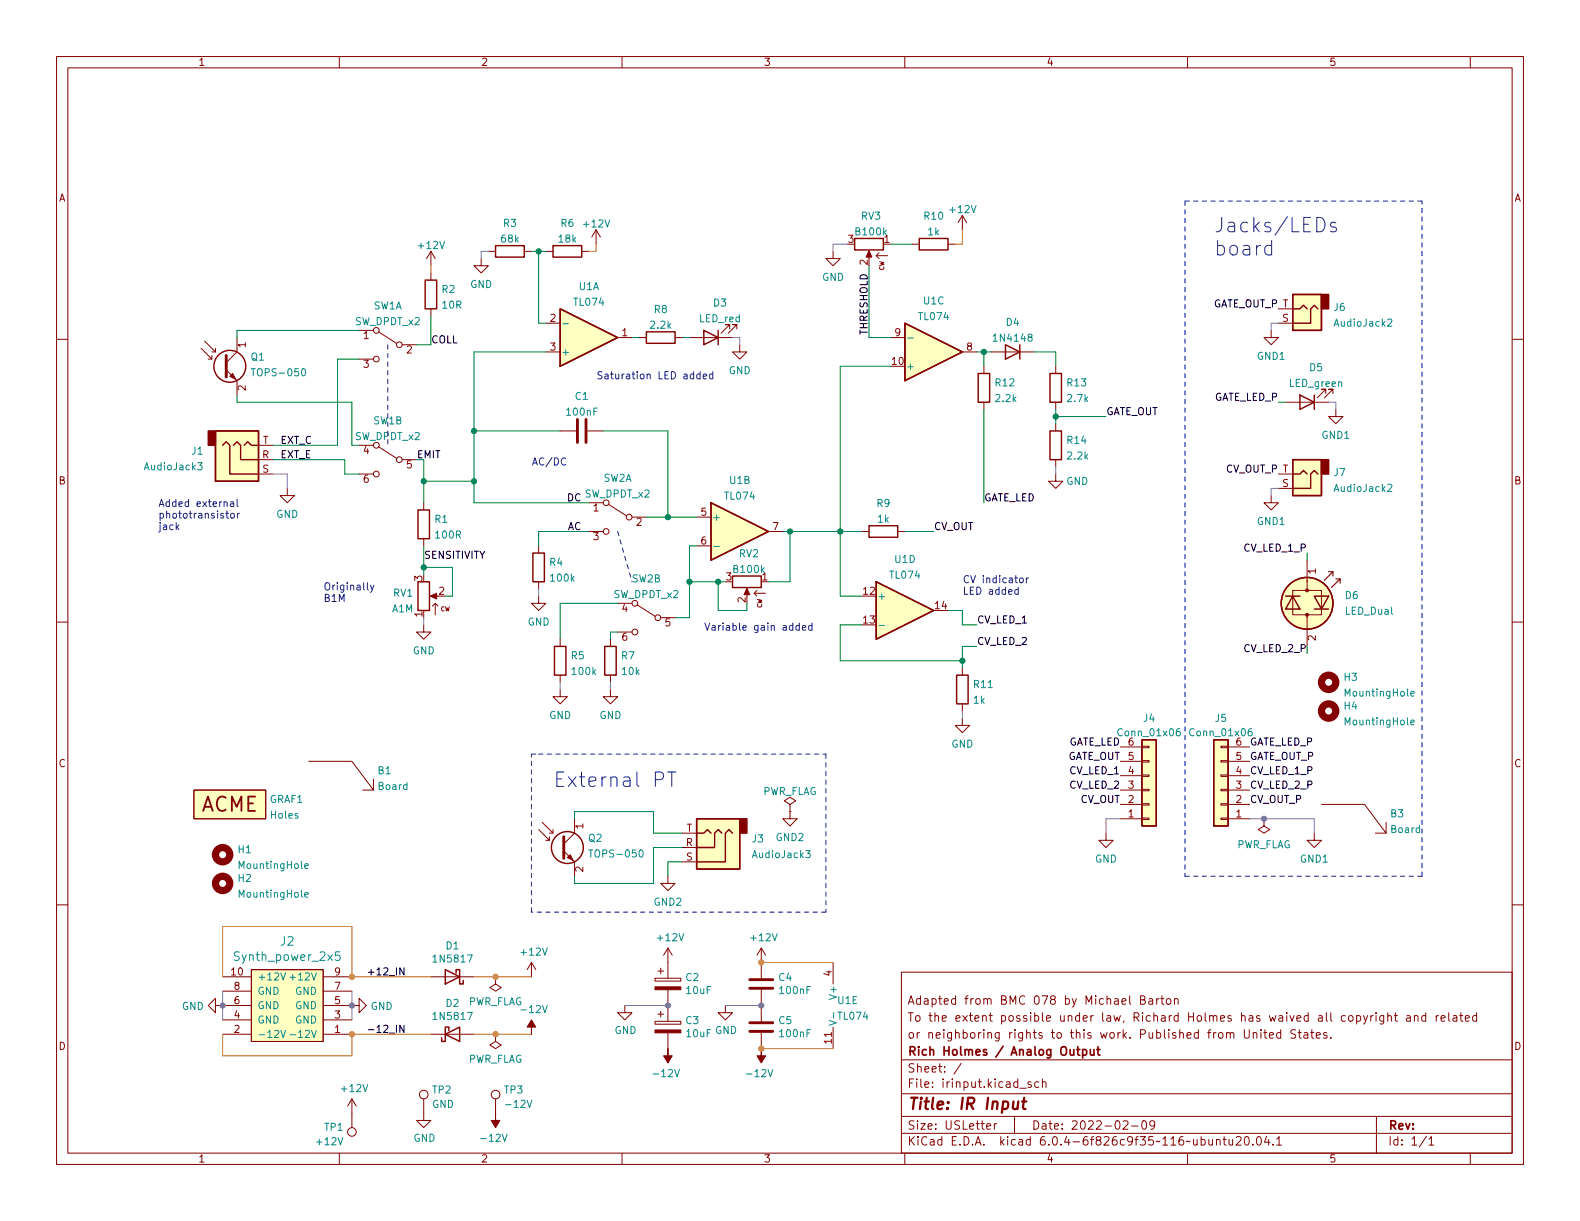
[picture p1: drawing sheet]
<svg xmlns="http://www.w3.org/2000/svg" width="279mm" height="216mm" viewBox="0 0 279 216" stroke-linecap="round" stroke-linejoin="round" font-family="sans-serif">
<g fill="none" stroke="#840000" stroke-width=".18">
<path d="M10 10h259.4v195.9h-259.4zM12 12h255.4v191.9h-255.4zM60 10v2M110 10v2M160 10v2M210 10v2M260 10v2M170.2 38.1l.7 1.3M170.2 38.1v2.5M170.2 38.1l-.8 1.3M10 60h2M41.9 59.7v2.5l-1.9 1.9"/>
<path d="M63.5 58.4h2.5M66.9 58.7l3.2 2M76.2 44.5v2.5M76.2 48.3v1.2M76.2 54.6v1.3M76.2 44.5l-.8 1.2M76.2 44.5l.8 1.2M85.1 45.7v1.3h1.3l-1.3 1.3-1.3-1.3h1.3M86.4 44.5h1.2M92.7 44.5h1.3M96.5 57.2h2.6M96.5 44.5h1.3"/>
<path d="M102.9 44.5h1.2M105.4 40.6l-.8 1.3M105.4 40.6v2.6M105.4 40.6l.8 1.3M109.2 59.7h2.6M113 59.7h1.3M119.4 59.7h1.2M121.9 59.7h7.6M129 58.2v-.8h-.7h.7l-1.5 1.5M130.3 58.2v-.8h-.8h.8l-1.5 1.5M147.3 44.5v1.2h-1.3l1.3 1.3 1.3-1.3h-1.3M153.7 44.7v1"/>
<path d="M154.9 45.2h2.1M155.4 44.7l-.5 .5 .5 .5M157.5 59.7h2.5M161.3 43.2h1.3M167.6 43.2h1.3M224.8 58.4v1.3h-1.3l1.3 1.3 1.3-1.3h-1.3M226.1 57.2h2.5M226.1 54.6h2.5M267.4 60h2M35.6 61.6l1.9 1.9v-.6M36.2 60.3l1.9 1.9v-.6M36.8 63.5h.7"/>
<path d="M37.5 62.2h.6M40 65.4l1.9 1.9v2.6M45.7 78.7h2.6M63.5 63.5h2.5M63.5 78.7h2.5M66.9 79l3.2 2M71.1 61h2.6M96.5 62.2h2.6M99.1 76.2h2.8M103.9 76.2h2.8M130.8 61v1.2h1.3l-1.3 1.3-1.3-1.3h1.3M170.2 62.2h2.5"/>
<path d="M174 64.8v1.2M174 71.1v1.3M175.3 62.2h7.6M186.7 64.8v1.2M186.7 71.1v1.3M186.7 74.9v1.3M227.3 71.1h7.6M234.4 69.6v-.8h-.7h.7l-1.5 1.6M235.7 69.6v-.8h-.8h.8l-1.5 1.6M236.2 72.4v1.3h-1.3l1.3 1.2 1.3-1.2h-1.3M45.7 81.3h2.6M45.7 83.8h2.6"/>
<path d="M50.8 86.4v1.2h1.3l-1.3 1.3-1.3-1.3h1.3M63.5 83.8h2.5M71.1 81.3h2.6M74.9 88.9v1.3M74.9 95.3v1.2M95.2 96.5v1.3M104.1 94h2.6M104.1 88.9h2.6M107.6 89.2l3.1 2M111.8 91.4h2.5M123.2 91.4h2.5M123.2 96.5h2.5"/>
<path d="M135.9 94h2.5M152.4 94h1.3M158.7 94h1.3M186.7 83.8v1.3h1.3l-1.3 1.3-1.3-1.3h1.3M186.7 81.3v1.3M224.8 87.6v1.3h-1.3l1.3 1.3 1.3-1.3h-1.3M226.1 83.8h2.5M226.1 86.4h2.5M231.1 99.1v3.8M10 110h2M74.9 110.5v1.3h1.3l-1.3 1.2-1.2-1.2h1.2M76.5 107.2l.5-.5 .5 .5"/>
<path d="M76.5 105.4h1M77 106.7v2M95.2 105.4v1.3h1.3l-1.3 1.3-1.2-1.3h1.2M95.2 102.9v1.2M99.1 113v1.3M99.1 119.4v1.3M107.9 113v1.3M107.9 119.4v1.3M109.2 106.7h2.6M109.2 111.8h2.6M112.6 106.9l3.2 2.1M116.8 109.2h2.6"/>
<path d="M132.1 104.4v1M133.3 104.9h2.1M133.9 104.4l-.6 .5 .6 .5M170.2 118.1v1.3M228.6 104.4h5.1v4.3h-5.1zM231.1 108.7v5.6M267.4 110h2M34.3 139.7h12.7v5.1h-12.7zM54.6 134.6h7.6l3.8 5.1v-1.9M64.1 139.7h1.9M99.1 121.9v1.3h1.2l-1.2 1.3-1.3-1.3h1.3M107.9 121.9v1.3h1.3l-1.3 1.3-1.2-1.3h1.2"/>
<path d="M170.2 127v1.3h1.2l-1.2 1.2-1.3-1.2h1.3M170.2 124.5v1.2M198.1 139.7h3.8M198.1 137.2h3.8M198.1 134.6h3.8M198.1 132.1h3.8M201.9 132h1.3v.2h-1.3zM201.9 134.5h1.3v.2h-1.3zM201.9 137h1.3v.3h-1.3zM201.9 139.6h1.3v.2h-1.3zM215.9 132h1.3v.2h-1.3zM215.9 134.5h1.3v.2h-1.3z"/>
<path d="M215.9 137h1.3v.3h-1.3zM215.9 139.6h1.3v.2h-1.3zM217.2 139.7h3.8M217.2 137.2h3.8M217.2 134.6h3.8M217.2 132.1h3.8M10 160h2M95.2 146.7l2 1.9v-.6M95.9 145.4l1.9 1.9v-.6M96.5 148.6h.7M97.2 147.3h.6M99.7 150.5l1.9 1.9v2.5"/>
<path d="M101.6 144.8v2.5l-1.9 1.9M118.1 154.9v1.3h1.3l-1.3 1.3-1.3-1.3h1.3M120.6 149.9h2.6M120.6 152.4h2.6M120.6 147.3h2.6M139.7 143.5v1.3h1.3l-1.3 1.3-1.3-1.3h1.3M139.7 142.2l1-.6-1-.6-1 .6 1 .6v1.3M139.7 143.5h.1M195.6 147.3v1.3h1.2l-1.2 1.3-1.3-1.3h1.3M198.1 144.8h3.8M198.1 142.2h3.8M201.9 142.1h1.3v.3h-1.3z"/>
<path d="M201.9 144.7h1.3v.2h-1.3zM215.9 142.1h1.3v.3h-1.3zM215.9 144.7h1.3v.2h-1.3zM217.2 144.8h3.8M217.2 142.2h3.8M223.5 144.8v1.3l1 .6-1 .6-1-.6 1-.6M223.5 144.8h.1M232.4 147.3v1.3h1.3l-1.3 1.3-1.3-1.3h1.3M233.7 142.2h7.6l3.8 5.1v-1.9M243.2 147.3h1.9M267.4 160h2M38.1 177.8v-1.3l-1.3 1.3 1.3 1.3v-1.3h6.3"/>
<path d="M39.4 172.7h5M39.4 175.3h5M44.4 171.5h12.7v12.7h-12.7zM57.1 177.8h6.4v1.3l1.3-1.3-1.3-1.3v1.3M57.1 172.7h5.1M57.1 175.3h5.1M76.2 172.7h7.6M87.6 172.7v1.3l-1 .6 1 .7 1-.7-1-.6M87.6 172.7h.1M94 170.2l-.8 1.3M94 170.2v2.5M94 170.2l.7 1.3"/>
<path d="M110.5 177.8v1.3h1.3l-1.3 1.2-1.3-1.2h1.3M115.8 173h4.6v.5h-4.6zM116.3 171.7h1M116.3 179.3h1M116.8 171.2v1M116.8 178.8v1M118.1 167.6v5.4M118.1 175v5.6M118.1 167.6l-.8 1.3M118.1 167.6l.8 1.3M128.3 177.8v1.3h1.2l-1.2 1.2-1.3-1.2h1.3M134.6 167.6l-.7 1.3"/>
<path d="M134.6 167.6v5.4M134.6 175v5.6M134.6 167.6l.8 1.3M147.3 170.2v3.8M159.4 171.9h108v32h-108zM201.7 176.8l.6-.1 .2-.2-.2-.3-.6-.1v1.5h.6l.2-.3a.39 .39 0 0 0-.3-.5M203.2 176.6h.6v1M203.8 176.9l-.5 .1a.29 .29 0 0 0-.2 .3 .29 .29 0 0 0 .2 .3l.5-.1M204.5 176.6v1M205 176.6h-.3l-.2 .3M205.3 176.6h.5M205.5 176.1v1.3l.3 .2"/>
<path d="M206.4 176.6h.4l.2 .3v.4l-.2 .3-.4-.1-.1-.2v-.4zM207.7 176.7l.2-.1h.4v1M207.7 176.6v1M241.1 179.6l.4 1M241.8 179.6l-.5 1.3-.2 .2M242.4 179.6v1M242.8 179.6h-.3l-.1 .3M243.3 179.1v.1M243.3 179.6v1M244.7 179.6v1.2l-.3 .3-.4-.1M244.7 179.6h-.4l-.3 .3v.4l.1 .2h.6M245.4 179.7l.2-.1h.4v1"/>
<path d="M245.4 179.1v1.5M246.5 179.6h.6M246.8 179.1v1.3l.3 .2M248.8 179.6h.5l.1 1M249.4 179.9l-.5 .1a.29 .29 0 0 0-.2 .3 .29 .29 0 0 0 .2 .3l.5-.1M250.1 179.7l.2-.1h.4l.1 1M250.1 179.6v1M252.1 179.6h-.4l-.3 .3v.4l.1 .2h.6M252.1 179.1v1.5M254 179.6v1M254.4 179.6h-.3l-.1 .3M256.2 179.1v1.3l.2 .2"/>
<path d="M257 179.6h.5l.1 1M257.6 179.9l-.5 .1a.29 .29 0 0 0-.2 .3 .29 .29 0 0 0 .2 .3l.5-.1M258.1 179.6h.6M258.3 179.1v1.3l.4 .2M261.1 179.6h-.4l-.3 .3v.4l.1 .2h.6M261.1 179.1v1.5M39.4 182.9h5M39.4 180.3h5M57.1 182.9h5.1M57.1 180.3h5.1M62.2 194.3v5.1M62.2 194.3l-.7 1.3"/>
<path d="M62.2 194.3l.8 1.3M74.9 194.3v3.8h1.3l-1.3 1.3-1.2-1.3h1.2M76.2 182.9h7.6M87.6 182.9v1.3l-1 .6 1 .6 1-.6-1-.6M87.6 182.9h.1M87.6 194.3v2.6M115.8 180.6h4.6v.5h-4.6zM118.1 182.6v2.8M134.6 182.6v2.8M147.3 181.6v3.8M159.4 197.4h108M159.4 193.4h108"/>
<path d="M159.4 187.4h108M170 188l-1.3 1.9M174.5 199.2l.7-.2-.1-.3h-.4l-.2 .2v.7h.6M175.8 198.7v1M176.3 198.7h-.3l-.2 .3M179.4 197.4v3M180.3 192.4h1.2M182.3 191.4l-.3-.1-.2 .2v.2l.5 .2v.3h-.5M183.7 191.4l-.4-.1-.3 .3v.4l.1 .2h.6M184.3 191.4l.2-.1 .4 .1 .1 .9M184.3 190.8v1.5M198.6 198.3l.6-.1 .2 .1 .1 .3-1 1.1h1"/>
<path d="M200.1 199.1h1.2M202.1 198.2h.2a.81 .81 0 0 1 .5 .6 .81 .81 0 0 1-.3 .8l-.1 .1a.81 .81 0 0 1-.6-.6 .81 .81 0 0 1 .3-.9zM204.2 198.8l-.3 .3-.4-.1-.2-.2 .2-.6h.4l.2 .1a.99 .99 0 0 1-.3 1.4h-.3M220 182.1v1.2l.3 .3 .5-.1 .1-.2v-1.2M221.6 182.7l.2-.1h.4l.1 1M221.6 182.6v1M223 182.1v.1M223 182.6v1M223.5 182.6h.5M223.7 182.1v1.3l.3 .2M224.5 183.1l.7-.2-.1-.3h-.4l-.2 .2v.7h.6M226.5 182.6h-.5l-.2 .3v.4l.1 .2h.6"/>
<path d="M226.5 182.1v1.5M229.1 182.2l-.6-.1-.2 .3 .1 .3 .6 .3v.4l-.2 .2-.5-.1M229.5 182.6h.6M229.8 182.1v1.3l.3 .2M230.6 182.6h.6l.1 1M231.3 182.9l-.5 .1a.29 .29 0 0 0-.3 .3 .29 .29 0 0 0 .3 .3l.5-.1M231.8 182.6h.5M232 182.1v1.3l.3 .2M232.8 183.1l.7-.2-.1-.3h-.4l-.2 .2v.7h.6M234.6 182.6h-.3l-.3 .2 .1 .2 .5 .2v.3h-.6M235.3 183.4v.2M243.4 197.4v6.5"/>
<path d="M254.8 180.1l.7-.2v-.3h-.5l-.2 .2 .1 .7h.6M259.1 180.1l.7-.2v-.3h-.5l-.2 .2 .1 .7h.6M60 203.9v2M110 203.9v2M159.4 200.4h108M160 203.9v2M210 203.9v2M215.1 201.6l.2-.1h.4l.1 1M215.1 201.5v1M216.3 201.5h.5M216.5 201v1.3l.3 .2M217.3 201.5l.1 .9 .4 .1 .2-.2"/>
<path d="M218 201.5v1M218.6 201.1l.6-.1 .2 .1 .1 .3-1 1.1h1M220.2 201.1l.2-.1a.81 .81 0 0 1 .6 .6 .81 .81 0 0 1-.3 .8l-.2 .1a.81 .81 0 0 1-.3-1.4zM221.5 202.3v.2M222.4 201h.1a.81 .81 0 0 1 .6 .6 .81 .81 0 0 1-.3 .8l-.1 .1a.81 .81 0 0 1-.6-.6 .81 .81 0 0 1 .3-.9zM224 200.9l-.4 1.1h.9M224.3 201.5v1M225.1 202.3v.2M225.8 201.4l.4-.4v1.5M225.8 202.5h.8M252.3 200.9l-1.3 1.9M252.7 201.4l.4-.4v1.5"/>
<path d="M252.7 202.5h.8M260 203.9v2"/>
<circle cx="66.5" cy="58.4" r=".51"/>
<circle cx="66.5" cy="63.5" r=".51"/>
<circle cx="66.5" cy="78.7" r=".51"/>
<circle cx="70.6" cy="61" r=".51"/>
<circle cx="66.5" cy="83.8" r=".51"/>
<circle cx="70.6" cy="81.3" r=".51"/>
<circle cx="107.2" cy="94" r=".51"/>
<circle cx="107.2" cy="88.9" r=".51"/>
<circle cx="111.3" cy="91.4" r=".51"/>
<circle cx="112.3" cy="111.8" r=".51"/>
<circle cx="112.3" cy="106.7" r=".51"/>
<circle cx="116.3" cy="109.2" r=".51"/>
<circle cx="74.9" cy="193.5" r=".76"/>
<circle cx="87.6" cy="193.5" r=".76"/>
<circle cx="62.2" cy="200.2" r=".76"/>
</g>
<path d="M179.2 194.8v1.2a.57 .57 0 0 0 .7-.1M180.1 194.8l-.2 1.3M180.7 194.8h.8M181.1 194.1l-.2 1.7 .1 .2 .3 .1" fill="none" stroke="#840000" stroke-width=".4"/>
<path d="M190.4 185.6h.6M190.6 185.1v1.3l.4 .2M191.5 185.7l.4-.1 .3 .3v.4l-.2 .2h-.5M191.5 185.6v1.5M192.8 185.6l.1 .9 .3 .1 .3-.2M193.5 185.6v1M194 185.6h.5M194.2 185.1v1.3l.3 .2" fill="none" stroke="#840000" stroke-width=".3"/>
<g fill="none" stroke="#840000" stroke-width=".25">
<path d="M75.2 49.5h2v5.1h-2zM87.6 43.4h5.1v2.1h-5.1zM97.8 43.4h5.1v2.1h-5.1zM99.1 54.6l10.1 5.1-10.1 5.1zM114.3 58.7h5.1v2h-5.1zM124.5 58.4l2.5 1.3-2.5 1.3zM127 58.4v2.6M151.1 42.2h5.1v2h-5.1zM160 57.2l10.2 5-10.2 5.1zM162.6 42.2h5v2h-5zM228.6 52.1h5.1v6.3h-5.1zM228.6 54.6h1.3l.6-.6 .6 .6"/>
<path d="M233 54.6l-.6-.6-.6 .6v2.6h-3.2M38.1 76.2h7.6v8.9h-7.6zM39.4 78.7l.6-.6 .6 .6v5.1h5.1M41.3 78.7l.6-.6 .6 .6v2.6h3.2M43.2 78.7l.6-.6 .6 .6h1.3M173 66h2v5.1h-2zM177.8 61l2.5 1.2-2.5 1.3zM180.3 61v2.5M185.7 66h2v5.1h-2zM185.7 76.2h2v5.1h-2zM229.9 69.9l2.5 1.2-2.5 1.3zM232.4 69.9v2.5"/>
<path d="M73.9 90.2h2v5.1h-2zM94.2 97.8h2.1v5.1h-2.1zM125.7 88.9l10.2 5.1-10.2 5.1zM153.7 93h5v2h-5zM228.6 81.3h5.1v6.3h-5.1zM228.6 83.8h1.3l.6-.6 .6 .6M233 83.8l-.6-.6-.6 .6v2.6h-3.2M73.9 102.9h2v5.1h-2zM98 114.3h2.1v5.1h-2.1zM106.9 114.3h2.1v5.1h-2.1zM129.5 101.9h5.1v2h-5.1zM154.9 102.9l10.2 5.1-10.2 5z"/>
<path d="M169.2 119.4h2v5.1h-2zM227.3 105.4h2.6M228.6 105.4l1.3 2.3h-2.6zM232.4 105.4h2.5l-1.2 2.3zM232.4 107.7h2.5M201.9 130.8h2.6v15.3h-2.6zM214.6 130.8h2.6v15.3h-2.6zM123.2 144.8h7.6v8.9h-7.6zM123.2 147.3h1.3l.6-.6 .6 .6M127.6 147.3l-.6-.6-.6 .6v2.6h-3.2M129.5 147.3l-.6-.6-.6 .6v5.1h-5.1M78.7 171.5l2.6 1.2-2.6 1.3z"/>
<path d="M80.6 172.1v-.6h.7v2.5h.6v-.6M78.7 182.9l2.6-1.3v2.6zM79.4 182.2v-.6h-.7v2.6h-.6v-.7"/>
<circle cx="40.6" cy="64.8" r="2.82"/>
<circle cx="231.1" cy="106.7" r="4.6"/>
<circle cx="100.3" cy="149.9" r="2.82"/>
</g>
<g fill="#ffffc2" stroke="#ffffc2" stroke-width=".18">
<path d="M123.2 144.8h7.6v8.9h-7.6z"/>
<path d="M125.7 88.9l10.2 5.1-10.2 5.1z"/>
<path d="M228.6 52.1h5.1v6.3h-5.1z"/>
<path d="M214.6 130.8h2.6v15.3h-2.6z"/>
<path d="M201.9 130.8h2.6v15.3h-2.6z"/>
<path d="M44.4 171.5h12.7v12.7h-12.7z"/>
<path d="M34.3 139.7h12.7v5.1h-12.7z"/>
<path d="M160 57.2l10.2 5-10.2 5.1z"/>
<path d="M99.1 54.6l10.1 5.1-10.1 5.1z"/>
<path d="M38.1 76.2h7.6v8.9h-7.6z"/>
<path d="M154.9 102.9l10.2 5.1-10.2 5z"/>
<path d="M228.6 81.3h5.1v6.3h-5.1z"/>
<circle cx="231.1" cy="106.7" r="4.6"/>
</g>
<g fill="#840000" stroke="#840000" stroke-width=".25">
<path d="M130.8 144.8h1.3v2.5h-1.3z"/>
<path d="M233.7 52.1h1.2v2.5h-1.2z"/>
<path d="M36.8 76.2h1.3v2.5h-1.3z"/>
<path d="M233.7 81.3h1.2v2.5h-1.2z"/>
</g>
<g fill="none" stroke="#008484" stroke-width=".18">
<path d="M99.6 57.2h.9M160.5 59.8h1M245.4 56.5l.5-.1 .2 .4-.8 .9h.8M44.4 65.2h.7M53.4 65.3l.2-.1a.68 .68 0 0 1 .5 .6 .68 .68 0 0 1-.5 .7l-.2-.2-.1-.3zM35 81.8h.7l-.4 .5 .4 .1v.6l-.2 .1-.5-.1M126.2 96.6h1M245.4 85.7l.5-.1 .2 .4-.8 .9h.8M155.4 110.6h1M208.6 128.8l-.4 .1a.85 .85 0 0 0 0 1.2l.5-.1v-.4l-.2-.3h-.3l-.2 .3M221.3 128.8l-.4 .1a.85 .85 0 0 0 0 1.2l.5-.1v-.4l-.2-.3h-.3l-.2 .3M249.5 122.7l.6-.2-.1-.2-.3-.1-.2 .2v.6h.5"/>
<path d="M249.5 127.7l.6-.1-.1-.2-.3-.1-.2 .2v.6h.5M53.9 153.1l.6-.1-.1-.2-.3-.1-.2 .2 .1 .6h.4M53.9 158.2l.6-.1-.1-.2-.3-.1-.2 .2 .1 .6h.4M104.1 150.3h.7M113.1 150.4l.2-.1a.68 .68 0 0 1 .4 .6 .68 .68 0 0 1-.4 .7l-.2-.2-.1-.3zM142.5 150.4h.8l-.5 .5 .4 .1v.5l-.2 .2-.5-.2M49.7 172l.4 1.3 .4-1.3M51.3 172.8h.9M60.1 168.3h-.7l-.1 .7 .2-.1 .5 .1 .2 .2-.1 .5-.2 .1-.6-.1M147.4 179v1M49.7 182.2l.4 1.3 .4-1.3M51.3 183h.9"/>
<path d="M146.6 180.4l1.3 .5-1.3 .4"/>
</g>
<g fill="none" stroke="#840000" stroke-width="1.3">
<circle cx="234.9" cy="125.7" r="1.27"/>
<circle cx="234.9" cy="120.6" r="1.27"/>
<circle cx="39.4" cy="151.1" r="1.27"/>
<circle cx="39.4" cy="156.2" r="1.27"/>
</g>
<g fill="#840000" stroke="#840000" stroke-width=".18">
<path d="M132.1 104l.5 1.2h-1z"/>
<path d="M134.6 185.4v1.3h.8l-.8 1.3-.7-1.3h.7z"/>
<path d="M153.7 44.3l.5 1.2h-1z"/>
<path d="M94 180.3l.7 1.3h-.7v1.3v-1.3h-.8z"/>
<path d="M115.8 174.5h4.6v.5h-4.6z"/>
<path d="M115.8 182.1h4.6v.5h-4.6z"/>
<path d="M231.1 102.6v1.8z"/>
<path d="M40.6 66.5l.5-.5 .6 1.1z"/>
<path d="M87.6 196.9v1.2h.8l-.8 1.3-.7-1.3h.7z"/>
<path d="M76.1 105.4l1.1-.5v1z"/>
<path d="M100.3 151.6l.5-.5 .5 1z"/>
<path d="M118.1 185.4v1.3h.8l-.8 1.3-.8-1.3h.8z"/>
<circle cx="231.1" cy="108.7" r=".25"/>
<circle cx="231.1" cy="104.4" r=".25"/>
</g>
<path d="M40 62.9v3.8M102.1 74.2v4M103.6 74.2v4M99.7 148v3.8M132.6 174.8h4.1M132.6 173.2h4.1M132.6 182.4h4.1M132.6 180.8h4.1" fill="none" stroke="#840000" stroke-width=".51"/>
<path d="M234.9 101.1h.8M235.7 101.9v-.8l-1.5 1.5M236.2 102.4h.8M237 103.1v-.7l-1.5 1.5" fill="none" stroke="#840000" stroke-width=".2"/>
<path d="M71.4 171.1v1.3l-.7-1.3v1.3M71.4 181.3v1.3l-.7-1.3v1.3" fill="none" stroke="#000" stroke-width=".18"/>
<g fill="none" stroke="#0000c2" stroke-width=".18">
<path d="M236.2 39.4l-.6-.1-.3 .4 .1 .3 .8 .3 .2 .2-.2 .4-.2 .1-.7-.1M224.9 43.5l-.8-.1-.4 .5v.7l.2 .4 .2 .1 .8-.1M224.9 42.5v2.6M123.8 66.2l-.4-.1-.2 .3 .1 .5h.5M123.8 65.7v1.3M124.4 66.6l.6-.2-.1-.2-.4-.1-.1 .2v.6h.5M126 66.2l-.3-.1-.3 .3 .2 .5h.4M126 65.7v1.3M39.9 90.8h.5M40.1 90.3v1.1l.3 .2M40.8 88.8h.5v.8M40.9 90.8h.3l.2 .2v.4l-.2 .2h-.3l-.1-.2z"/>
<path d="M41.3 89l-.4 .1-.2 .2 .2 .3 .4-.1M41.9 88.3v1.1l.2 .2M42 90.8v.8M42.3 90.8l-.3 .2M100 81.1a.6 .6 0 0 0-.8 .4 .6 .6 0 0 0 .6 .7l.2-.1M65 103v1.1l.1 .2M65.5 103.5l.3 .8M66.1 103.5l-.4 1.1-.2 .1M141.3 110.7l-.3-.1-.3 .2 .2 .6h.4M141.3 110.2v1.2M141.9 111l.6-.1-.1-.2-.3-.1-.2 .2 .1 .6h.4M143.6 110.7l-.4-.1-.2 .2 .1 .6h.5"/>
<path d="M143.6 110.2v1.2M180.1 104.3l-.4-.1-.3 .3 .2 .5h.5M180.1 103.8v1.3M180.4 102.3l.3-.1 .3 .2v.4l-.3 .2h-.3l-.1-.2zM181.5 102.2v.8M181.9 102.2l-.4 .2M118.1 136.5h1.4M118.8 136.5v2.6"/>
</g>
<path d="M209.5 35.6v119.3M209.5 35.6h42M68.6 61v17.7M109.2 94l2.6 8.9M94 133.4h1.2M95.2 133.4h50.8M146 133.4v27.9M209.5 154.9h42M251.5 154.9v-119.3M94 161.3v-27.9M146 161.3h-52" fill="none" stroke="#0000c2" stroke-width=".18" stroke-dasharray=".8 .8"/>
<g fill="none" stroke="#008400" stroke-width=".18">
<path d="M63.5 58.4h-21.6v1.3M76.2 55.9v5.1h-2.5M94 44.5h2.5M95.2 44.5v12.7h1.3M111.8 59.7h1.2M120.6 59.7h1.3M153.7 47v12.7h3.8M157.5 43.2h3.8M41.9 69.9v1.2h20.3v7.6h1.3M63.5 63.5h-3.8v15.2h-11.4M83.8 76.2h15.3M96.5 62.2h-12.7v26.7h20.3"/>
<path d="M106.7 76.2h11.4v15.2M157.5 64.8h-8.9v40.6h3.8M172.7 62.2h2.6M174 62.2v2.6M174 72.4v16.5M182.9 62.2h3.8v2.6M186.7 72.4v2.5M186.7 73.7h8.9M226.1 71.1h1.2M48.3 81.3h12.7v2.5h2.5M74.9 81.3v7.6M74.9 96.5v5.1"/>
<path d="M74.9 85.1h8.9M104.1 94h-8.9v2.5M114.3 91.4h8.9M123.2 96.5h-1.3v12.7h-2.5M138.4 94h14M139.7 94v8.9h-3.8M160 94h5.1M231.1 97.8v1.3M74.9 100.3h5.1v5.1h-1.3M109.2 111.8h-1.3v1.2M109.2 106.7h-10.1v6.3M121.9 102.9h6.4"/>
<path d="M127 102.9v5.1h5.1v-1.3M152.4 110.5h-3.8v6.3h21.6M167.6 108h2.6v2.5h2.5M172.7 114.3h-2.5v3.8M101.6 144.8v-1.3h14v3.8h5M120.6 152.4h-2.5v2.5M120.6 149.9h-5v6.3h-14v-1.3"/>
</g>
<path d="M76.2 47v1.3M105.4 43.2v1.3h-1.3M170.2 40.6v2.6h-1.3M39.4 172.7v-8.9h22.8v8.9h14M83.8 172.7h10.2M134.6 170.2h12.7M39.4 182.9v3.8h22.8v-3.8h14M83.8 182.9h10.2M134.6 185.4h12.7" fill="none" stroke="#dd8500" stroke-width=".18"/>
<g fill="none" stroke="#848484" stroke-width=".18">
<path d="M86.4 44.5h-1.3v1.2M129.5 59.7h1.3v1.3M149.9 43.2h-2.6v1.3M226.1 57.2h-1.3v1.2M234.9 71.1h1.3v1.3M48.3 83.8h2.5v2.6M186.7 82.6v1.2M226.1 86.4h-1.3v1.2M74.9 109.2v1.3M95.2 104.1v1.3M99.1 120.7v1.2M107.9 120.7v1.2"/>
<path d="M170.2 125.7v1.3M198.1 144.8h-2.5v2.5M221 144.8h11.4v2.5M39.4 175.3v5M62.2 175.3v5M110.5 177.8h7.6M128.3 177.8h6.3"/>
</g>
<g fill="#dd8500" stroke="#dd8500" stroke-width=".18">
<circle cx="134.6" cy="170.2" r=".46"/>
<circle cx="134.6" cy="185.4" r=".46"/>
<circle cx="62.2" cy="182.9" r=".46"/>
<circle cx="62.2" cy="172.7" r=".46"/>
<circle cx="87.6" cy="172.7" r=".46"/>
<circle cx="87.6" cy="182.9" r=".46"/>
</g>
<g fill="#848484" stroke="#848484" stroke-width=".18">
<circle cx="134.6" cy="177.8" r=".46"/>
<circle cx="223.5" cy="144.8" r=".46"/>
<circle cx="39.4" cy="177.8" r=".46"/>
<circle cx="62.2" cy="177.8" r=".46"/>
<circle cx="118.1" cy="177.8" r=".46"/>
</g>
<g fill="#008400" stroke="#008400" stroke-width=".18">
<circle cx="170.2" cy="116.8" r=".46"/>
<circle cx="148.6" cy="94" r=".46"/>
<circle cx="186.7" cy="73.7" r=".46"/>
<circle cx="174" cy="62.2" r=".46"/>
<circle cx="121.9" cy="102.9" r=".46"/>
<circle cx="127" cy="102.9" r=".46"/>
<circle cx="139.7" cy="94" r=".46"/>
<circle cx="74.9" cy="100.3" r=".46"/>
<circle cx="83.8" cy="85.1" r=".46"/>
<circle cx="74.9" cy="85.1" r=".46"/>
<circle cx="95.2" cy="44.5" r=".46"/>
<circle cx="83.8" cy="76.2" r=".46"/>
<circle cx="118.1" cy="91.4" r=".46"/>
</g>
<g font-size="3.5" fill="#0000c2">
<text x="214.6" y="41.1">Jacks/LEDs</text>
<text x="214.6" y="45.2">board</text>
<text x="97.8" y="139.2">External PT</text>
</g>
<text font-size="3.5" fill="#840000" x="35.4" y="143.5">ACME</text>
<text font-size="2.8" fill="#840000" x="160.4" y="196.2">Title: IR Input</text>
<g font-size="2.1" fill="#008484">
<text x="49.6" y="167.2">J2</text>
<text x="41.8" y="169.9">Synth_power_2x5</text>
</g>
<g font-size="2.1" fill="#840000">
<text x="160.4" y="177.6">Adapted from BMC 078 by Michael Barton</text>
<text x="160.4" y="183.6">or neighboring rights to this work. Published from United States.</text>
<text x="160.4" y="180.6">To the extent possible under law, Richard Holmes has waived all copyright and related</text>
<text x="160.4" y="189.7">Sheet: /</text>
<text x="160.4" y="186.7">Rich Holmes / Analog Output</text>
<text x="160.4" y="192.4">File: irinput.kicad_sch</text>
<text x="160.4" y="202.5">KiCad E.D.A. kicad 6.0.4-6f826c9f35~116~ubuntu20.04.1</text>
<text x="160.4" y="199.7">Size: USLetter</text>
<text x="182.4" y="199.7">Date: 2022-02-09</text>
<text x="245.4" y="199.7">Rev:</text>
<text x="245.4" y="202.5">Id: 1/1</text>
</g>
<g font-size="1.8" fill="#840000">
<text x="35" y="11.6">1</text>
<text x="85" y="11.6">2</text>
<text x="135" y="11.6">3</text>
<text x="185" y="11.6">4</text>
<text x="235" y="11.6">5</text>
<text x="10.3" y="35.6">A</text>
<text x="267.7" y="35.6">A</text>
<text x="150" y="42.9">3</text>
<text x="153.4" y="46.8" transform="rotate(-90 153.4 46.8)">2</text>
<text x="156.4" y="42.9">1</text>
<text x="64.3" y="59.9">1</text>
<text x="97.3" y="56.9">2</text>
<text x="110" y="59.4">1</text>
<text x="158.3" y="59.4">9</text>
<text x="226.7" y="56.9">S</text>
<text x="43.4" y="61.5" transform="rotate(-90 43.4 61.5)">1</text>
<text x="64.3" y="65">3</text>
<text x="71.9" y="62.5">2</text>
<text x="97.3" y="62">3</text>
<text x="157.8" y="64.5">10</text>
<text x="171" y="62">8</text>
<text x="43.4" y="69.1" transform="rotate(-90 43.4 69.1)">2</text>
<text x="46.4" y="81">R</text>
<text x="46.4" y="83.6">S</text>
<text x="46.4" y="78.5">T</text>
<text x="64.3" y="80.3">4</text>
<text x="71.9" y="82.8">5</text>
<text x="10.3" y="85.7">B</text>
<text x="64.3" y="85.3">6</text>
<text x="226.7" y="86.1">S</text>
<text x="267.7" y="85.7">B</text>
<text x="104.9" y="90.4">1</text>
<text x="104.9" y="95.5">3</text>
<text x="112.5" y="93">2</text>
<text x="124" y="91.2">5</text>
<text x="136.7" y="93.7">7</text>
<text x="124" y="96.3">6</text>
<text x="232.7" y="101.5" transform="rotate(-90 232.7 101.5)">1</text>
<text x="74.7" y="102.7" transform="rotate(-90 74.7 102.7)">3</text>
<text x="77.6" y="105.2">2</text>
<text x="128.4" y="102.6">3</text>
<text x="131.8" y="106.5" transform="rotate(-90 131.8 106.5)">2</text>
<text x="134.8" y="102.6">1</text>
<text x="152.7" y="105.2">12</text>
<text x="165.4" y="107.7">14</text>
<text x="74.7" y="109.1" transform="rotate(-90 74.7 109.1)">1</text>
<text x="110" y="108.2">4</text>
<text x="110" y="113.3">6</text>
<text x="117.6" y="110.7">5</text>
<text x="152.7" y="110.2">13</text>
<text x="232.7" y="113.3" transform="rotate(-90 232.7 113.3)">2</text>
<text x="199.5" y="131.8">6</text>
<text x="218.6" y="131.8">6</text>
<text x="10.3" y="135.6">C</text>
<text x="199.5" y="136.9">4</text>
<text x="199.5" y="134.4">5</text>
<text x="218.6" y="136.9">4</text>
<text x="218.6" y="134.4">5</text>
<text x="267.7" y="135.6">C</text>
<text x="199.5" y="142">2</text>
<text x="199.5" y="139.4">3</text>
<text x="218.6" y="142">2</text>
<text x="218.6" y="139.4">3</text>
<text x="103.1" y="146.5" transform="rotate(-90 103.1 146.5)">1</text>
<text x="121.3" y="149.6">R</text>
<text x="121.4" y="147.1">T</text>
<text x="199.5" y="144.5">1</text>
<text x="218.6" y="144.5">1</text>
<text x="103.1" y="154.2" transform="rotate(-90 103.1 154.2)">2</text>
<text x="121.3" y="152.1">S</text>
<text x="40.9" y="172.5">10</text>
<text x="59.2" y="172.5">9</text>
<text x="147.1" y="172.6" transform="rotate(-90 147.1 172.6)">4</text>
<text x="41.4" y="177.5">6</text>
<text x="41.4" y="175">8</text>
<text x="59.2" y="177.5">5</text>
<text x="59.2" y="175">7</text>
<text x="10.3" y="185.7">D</text>
<text x="41.4" y="182.6">2</text>
<text x="41.4" y="180.1">4</text>
<text x="59.2" y="182.6">1</text>
<text x="59.2" y="180.1">3</text>
<text x="147.1" y="184.5" transform="rotate(-90 147.1 184.5)">11</text>
<text x="267.7" y="185.7">D</text>
<text x="35" y="205.6">1</text>
<text x="85" y="205.6">2</text>
<text x="135" y="205.6">3</text>
<text x="185" y="205.6">4</text>
<text x="235" y="205.6">5</text>
</g>
<g font-size="1.8" fill="#008484">
<text x="89" y="40.1">R3</text>
<text x="99.2" y="40.1">R6</text>
<text x="103.3" y="40.2">+12V</text>
<text x="151.4" y="41.6">B100k</text>
<text x="152.3" y="38.8">RV3</text>
<text x="163.5" y="38.8">R10</text>
<text x="164.1" y="41.6">1k</text>
<text x="168.1" y="37.7">+12V</text>
<text x="74.1" y="44">+12V</text>
<text x="88.7" y="42.9">68k</text>
<text x="98.9" y="42.9">18k</text>
<text x="78.2" y="51.8">R2</text>
<text x="83.1" y="50.9">GND</text>
<text x="102.4" y="51.3">U1A</text>
<text x="145.4" y="49.6">GND</text>
<text x="163.3" y="53.8">U1C</text>
<text x="62.8" y="57.5">SW_DPDT_x2</text>
<text x="66" y="54.7">SW1A</text>
<text x="78.3" y="54.6">10R</text>
<text x="101.6" y="54.1">TL074</text>
<text x="115.1" y="58.1">2.2k</text>
<text x="115.7" y="55.3">R8</text>
<text x="123.7" y="57">LED_red</text>
<text x="126.2" y="54.2">D3</text>
<text x="162.5" y="56.6">TL074</text>
<text x="177.9" y="57.6">D4</text>
<text x="235.9" y="55">J6</text>
<text x="236.1" y="57.7">AudioJack2</text>
<text x="44.4" y="63.7">Q1</text>
<text x="99.2" y="62.9">+</text>
<text x="160.1" y="65.4">+</text>
<text x="176" y="60.4">1N4148</text>
<text x="222.3" y="63.6">GND1</text>
<text x="231.6" y="65.6">D5</text>
<text x="45.1" y="66.5">TOPS-050</text>
<text x="101.7" y="70.7">C1</text>
<text x="128.8" y="66.2">GND</text>
<text x="176.1" y="68.3">R12</text>
<text x="176.2" y="71.1">2.2k</text>
<text x="188.8" y="68.3">R13</text>
<text x="188.9" y="71.1">2.7k</text>
<text x="228.1" y="68.4">LED_green</text>
<text x="62.8" y="77.8">SW_DPDT_x2</text>
<text x="66" y="75">SW1B</text>
<text x="100.3" y="73.5">100nF</text>
<text x="233.8" y="77.6">GND1</text>
<text x="25.7" y="83.1">AudioJack3</text>
<text x="33.9" y="80.4">J1</text>
<text x="188.8" y="78.5">R14</text>
<text x="188.9" y="81.2">2.2k</text>
<text x="103.4" y="88">SW_DPDT_x2</text>
<text x="106.7" y="85.2">SW2A</text>
<text x="128.3" y="88.3">TL074</text>
<text x="129" y="85.6">U1B</text>
<text x="155.1" y="89.6">R9</text>
<text x="188.5" y="85.7">GND</text>
<text x="235.9" y="84.2">J7</text>
<text x="236.1" y="87">AudioJack2</text>
<text x="48.8" y="91.6">GND</text>
<text x="76.9" y="92.4">R1</text>
<text x="77.1" y="95.2">100R</text>
<text x="125.9" y="92.1">+</text>
<text x="155.2" y="92.4">1k</text>
<text x="222.3" y="92.8">GND1</text>
<text x="97.2" y="100.1">R4</text>
<text x="129.8" y="101.3">B100k</text>
<text x="130.7" y="98.5">RV2</text>
<text x="158.3" y="99.5">U1D</text>
<text x="69.6" y="105.5">RV1</text>
<text x="97.5" y="102.8">100k</text>
<text x="108.5" y="105.7">SW_DPDT_x2</text>
<text x="111.7" y="103">SW2B</text>
<text x="155.1" y="106">+</text>
<text x="157.5" y="102.3">TL074</text>
<text x="237.9" y="105.9">D6</text>
<text x="69.3" y="108.3">A1M</text>
<text x="93.3" y="110.6">GND</text>
<text x="237.9" y="108.7">LED_Dual</text>
<text x="73" y="115.7">GND</text>
<text x="101" y="116.6">R5</text>
<text x="101.3" y="119.3">100k</text>
<text x="109.9" y="116.6">R7</text>
<text x="110.1" y="119.3">10k</text>
<text x="172.2" y="124.4">1k</text>
<text x="172.3" y="121.6">R11</text>
<text x="237.7" y="120.4">H3</text>
<text x="237.7" y="125.5">H4</text>
<text x="238.1" y="123.2">MountingHole</text>
<text x="97.1" y="127.1">GND</text>
<text x="106" y="127.1">GND</text>
<text x="198" y="130.2">Conn_01x06</text>
<text x="202.2" y="127.6">J4</text>
<text x="210.7" y="130.2">Conn_01x06</text>
<text x="214.9" y="127.6">J5</text>
<text x="238.1" y="128.2">MountingHole</text>
<text x="66.9" y="136.9">B1</text>
<text x="168.2" y="132.2">GND</text>
<text x="47.7" y="142">GRAF1</text>
<text x="67" y="139.7">Board</text>
<text x="134.7" y="140.6">PWR_FLAG</text>
<text x="47.9" y="144.7">Holes</text>
<text x="104.1" y="148.8">Q2</text>
<text x="133" y="149">J3</text>
<text x="137.2" y="148.7">GND2</text>
<text x="218.6" y="150">PWR_FLAG</text>
<text x="245.9" y="144.5">B3</text>
<text x="246" y="147.3">Board</text>
<text x="42.1" y="150.9">H1</text>
<text x="42.1" y="155.9">H2</text>
<text x="42.5" y="153.6">MountingHole</text>
<text x="104.8" y="151.6">TOPS-050</text>
<text x="133.2" y="151.7">AudioJack3</text>
<text x="193.6" y="152.5">GND</text>
<text x="230" y="152.5">GND1</text>
<text x="42.5" y="158.7">MountingHole</text>
<text x="115.7" y="160.1">GND2</text>
<text x="78.9" y="167.9">D1</text>
<text x="116.4" y="166.4">+12V</text>
<text x="132.9" y="166.4">+12V</text>
<text x="45.5" y="173.4">+12V</text>
<text x="52" y="173.4">+12V</text>
<text x="76.9" y="170.2">1N5817</text>
<text x="92.3" y="169">+12V</text>
<text x="121.3" y="173.5">C2</text>
<text x="137.7" y="173.5">C4</text>
<text x="32.1" y="178.6">GND</text>
<text x="45.5" y="178.4">GND</text>
<text x="45.5" y="175.9">GND</text>
<text x="52.2" y="178.4">GND</text>
<text x="52.2" y="175.9">GND</text>
<text x="65.5" y="178.6">GND</text>
<text x="78.9" y="178">D2</text>
<text x="82.7" y="177.7">PWR_FLAG</text>
<text x="92.5" y="179.1">-12V</text>
<text x="121.5" y="175.8">10uF</text>
<text x="138" y="175.8">100nF</text>
<text x="148" y="176.3" transform="rotate(-90 148 176.3)">V+</text>
<text x="148.2" y="177.5">U1E</text>
<text x="45.5" y="183.5">-12V</text>
<text x="45.5" y="181">GND</text>
<text x="52.2" y="181">GND</text>
<text x="52.4" y="183.5">-12V</text>
<text x="76.9" y="180.3">1N5817</text>
<text x="108.7" y="182.8">GND</text>
<text x="121.3" y="181.1">C3</text>
<text x="121.5" y="183.4">10uF</text>
<text x="126.4" y="182.8">GND</text>
<text x="137.7" y="181.1">C5</text>
<text x="138" y="183.4">100nF</text>
<text x="148.3" y="180.3">TL074</text>
<text x="82.7" y="187.9">PWR_FLAG</text>
<text x="115.9" y="190.4">-12V</text>
<text x="132.4" y="190.4">-12V</text>
<text x="60.5" y="193.1">+12V</text>
<text x="76.4" y="195.9">GND</text>
<text x="76.5" y="193.3">TP2</text>
<text x="89.2" y="193.3">TP3</text>
<text x="89.8" y="195.9">-12V</text>
<text x="56.1" y="202.5">+12V</text>
<text x="57.4" y="200">TP1</text>
<text x="73.1" y="201.9">GND</text>
<text x="85.4" y="201.9">-12V</text>
</g>
<g font-size="1.8">
<text x="153.4" y="59.3" transform="rotate(-90 153.4 59.3)">THRESHOLD</text>
<text x="214.3" y="54.3">GATE_OUT_P T</text>
<text x="76.2" y="60.7">COLL</text>
<text x="214.5" y="70.9">GATE_LED_P</text>
<text x="195.6" y="73.4">GATE_OUT</text>
<text x="49.5" y="78.5">EXT_C</text>
<text x="49.5" y="81">EXT_E</text>
<text x="216.7" y="83.6">CV_OUT_P T</text>
<text x="100.3" y="88.6">DC</text>
<text x="174" y="88.6">GATE_LED</text>
<text x="100.3" y="93.7">AC</text>
<text x="165.1" y="93.7">CV_OUT</text>
<text x="74.9" y="98.8">SENSITIVITY</text>
<text x="220" y="97.5">CV_LED_1_P</text>
<text x="172.7" y="110.2">CV_LED_1</text>
<text x="172.7" y="114">CV_LED_2</text>
<text x="188.7" y="131.8">GATE_LED</text>
<text x="221" y="131.8">GATE_LED_P</text>
<text x="188.5" y="134.4">GATE_OUT</text>
<text x="189.2" y="136.9">CV_LED_1</text>
<text x="221" y="136.9">CV_LED_1_P</text>
<text x="221" y="134.4">GATE_OUT_P</text>
<text x="189.2" y="139.4">CV_LED_2</text>
<text x="190.9" y="142">CV_OUT</text>
<text x="221" y="142">CV_OUT_P</text>
<text x="221" y="139.4">CV_LED_2_P</text>
<text x="64.8" y="172.5">+12_IN</text>
<text x="64.8" y="182.6">-12_IN</text>
</g>
<g font-size="1.8" fill="#0000c2">
<text x="105.4" y="67">Saturation LED added</text>
<text x="94" y="82.3">AC/DC</text>
<text x="27.9" y="89.6">Added external</text>
<text x="27.9" y="91.7">phototransistor</text>
<text x="27.9" y="93.7">jack</text>
<text x="57.1" y="104.4">Originally</text>
<text x="57.1" y="106.4">B1M</text>
<text x="170.2" y="103.1">CV indicator</text>
<text x="170.2" y="105.1">LED added</text>
<text x="124.5" y="111.5">Variable gain added</text>
</g>
<g font-size="1.8" fill="#008400">
<text x="73.7" y="81">EMIT</text>
<text x="220" y="115.3">CV_LED_2_P</text>
</g>
<g font-size="1.1" fill="#840000">
<text x="156.3" y="47.9" transform="rotate(-90 156.3 47.9)">CW</text>
<text x="134.7" y="107.6" transform="rotate(-90 134.7 107.6)">CW</text>
<text x="77.9" y="108.1">CW</text>
</g>
</svg>
